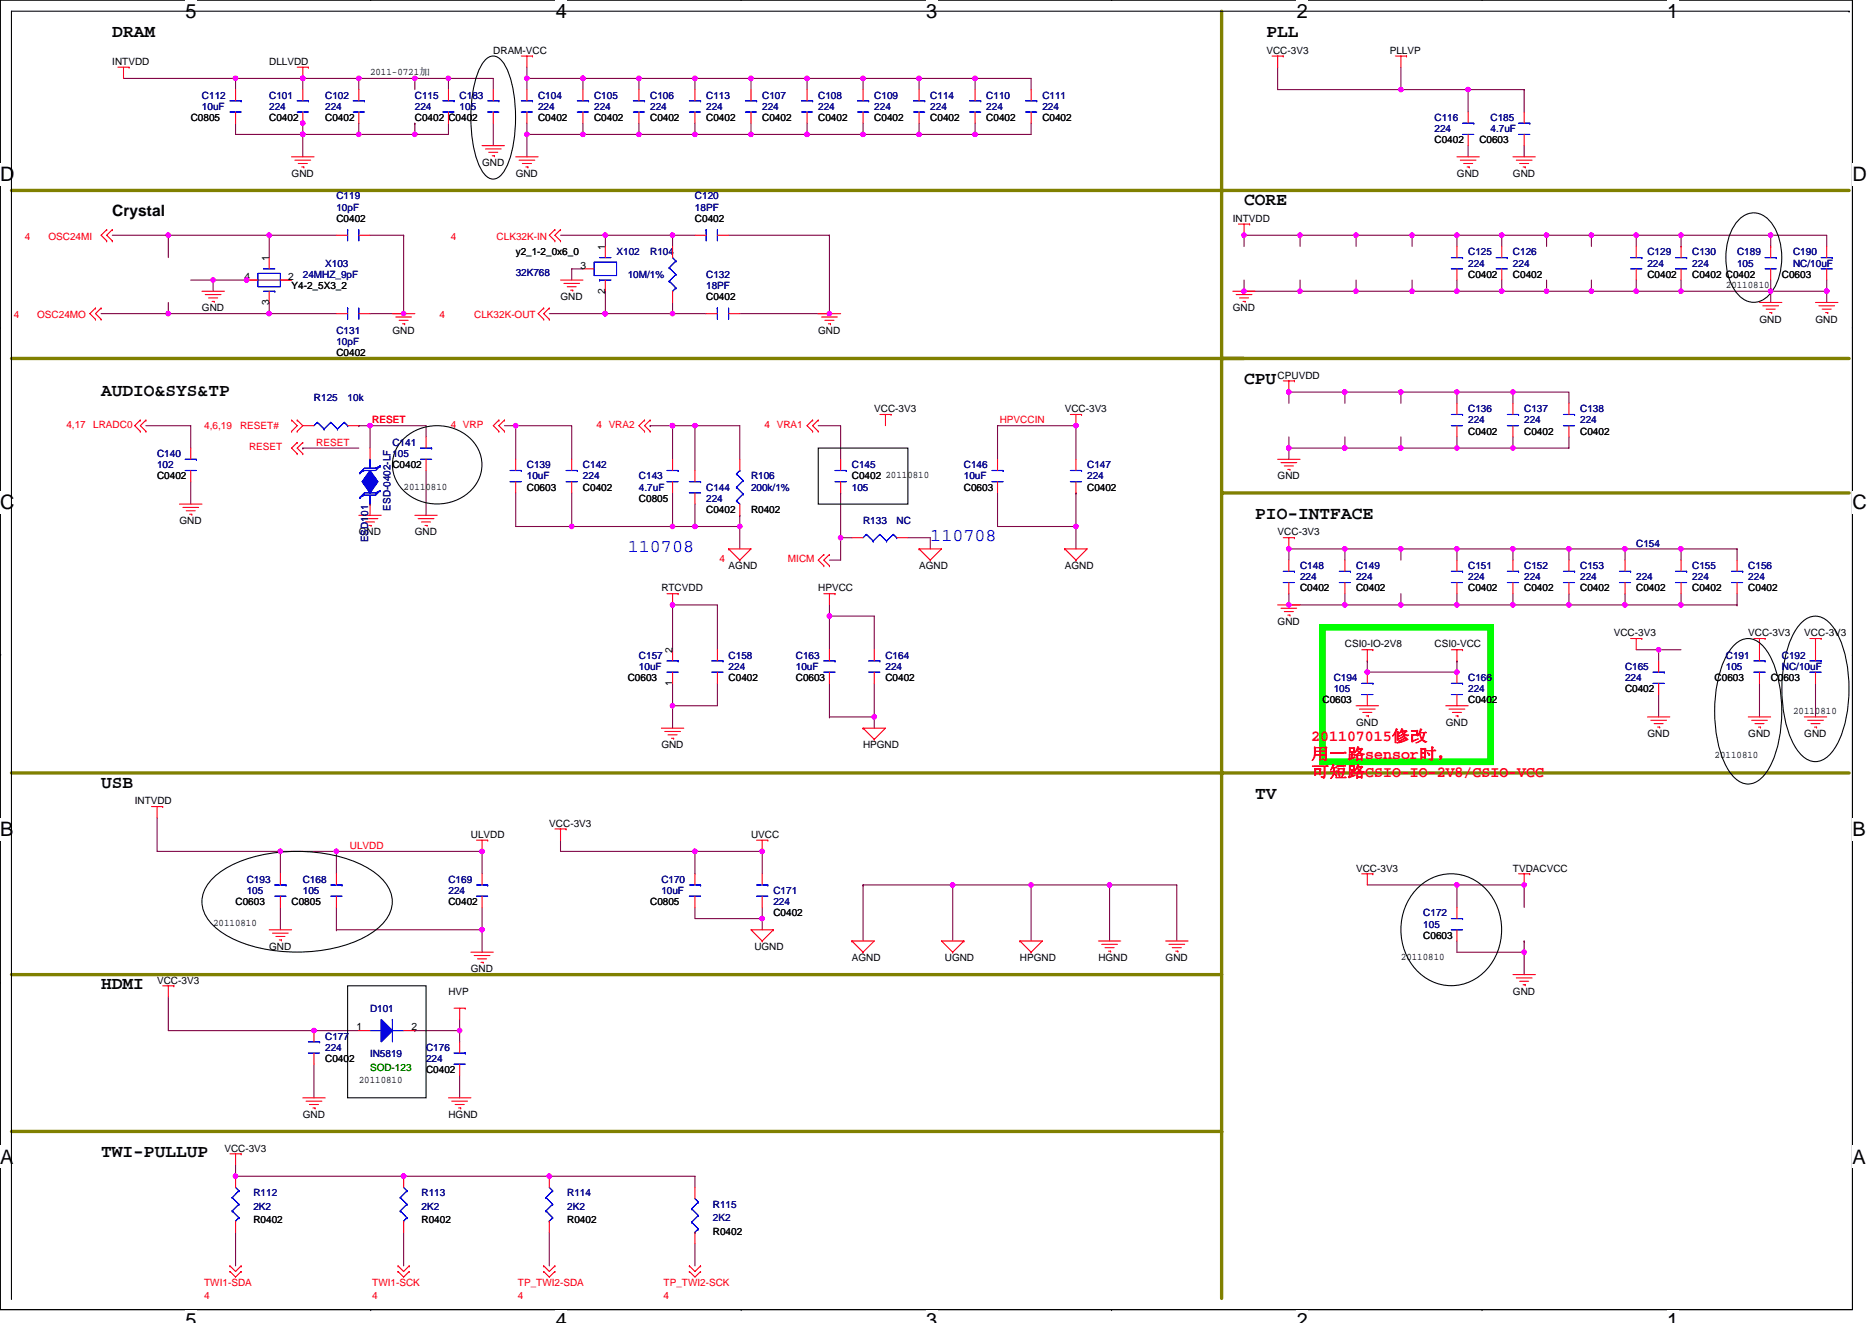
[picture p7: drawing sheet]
<svg xmlns="http://www.w3.org/2000/svg" width="297mm" height="210mm" viewBox="0 0 297 210" stroke-linecap="round" stroke-linejoin="round" font-family="sans-serif">
<path d="M0 0h293.9v207.9h-293.9z" fill="none" stroke="#000" stroke-width=".17"/>
<g fill="#fff">
<path d="M29.4 0h1.8v3.5h-1.8z"/>
<path d="M29.4 207.9h1.8v2h-1.8z"/>
</g>
<path d="M58.8 0h.1M58.8 207.9h.1" fill="none" stroke="#000" stroke-width=".17"/>
<g fill="#fff">
<path d="M88.2 0h1.8v3.5h-1.8z"/>
<path d="M88.2 207.9h1.8v2h-1.8z"/>
</g>
<path d="M117.6 0h.1M117.6 207.9h.1" fill="none" stroke="#000" stroke-width=".17"/>
<g fill="#fff">
<path d="M147 0h1.7v3.5h-1.7z"/>
<path d="M147 207.9h1.7v2h-1.7z"/>
</g>
<path d="M176.4 0h.1M176.4 207.9h.1" fill="none" stroke="#000" stroke-width=".17"/>
<g fill="#fff">
<path d="M205.8 0h1.7v3.5h-1.7z"/>
<path d="M205.8 207.9h1.7v2h-1.7z"/>
</g>
<path d="M235.2 0h.1M235.2 207.9h.1" fill="none" stroke="#000" stroke-width=".17"/>
<g fill="#fff">
<path d="M264.5 0h1.8v3.5h-1.8z"/>
<path d="M264.5 207.9h1.8v2h-1.8z"/>
<path d="M0 26h2.3v3.5h-2.3z"/>
<path d="M293.9 26h2.3v3.5h-2.3z"/>
<path d="M0 77.9h2.3v3.5h-2.3z"/>
<path d="M293.9 77.9h2.3v3.5h-2.3z"/>
</g>
<path d="M0 52h.1M293.9 52h.1" fill="none" stroke="#000" stroke-width=".17"/>
<g fill="#fff">
<path d="M0 129.9h2.1v3.5h-2.1z"/>
<path d="M293.9 129.9h2.1v3.5h-2.1z"/>
</g>
<path d="M0 103.9h.1M293.9 103.9h.1" fill="none" stroke="#000" stroke-width=".17"/>
<path d="M0 103.9h.1" fill="none" stroke="#000" stroke-width=".16"/>
<g fill="#fff">
<path d="M0 181.9h2.2v3.5h-2.2z"/>
<path d="M293.9 181.9h2.2v3.5h-2.2z"/>
</g>
<g fill="none" stroke="#000" stroke-width=".17">
<path d="M77.2 9.3a1.61 1.61 0 0 1 2.6 .5 13.7 13.7 0 0 1 2 7.4 19.5 19.5 0 0 1-1.6 9.7 2.2 2.2 0 0 1-2.5 1.4 4 4 0 0 1-1.8-2.3 23.1 23.1 0 0 1 0-14.7l.9-1.5zM293.4 1.8h-291.6v204.4M293.4 1.8h.1M275.7 35.2a3.2 3.2 0 0 1 5.2 0 9.9 9.9 0 0 1 0 11.4 3.2 3.2 0 0 1-5.2 0 10 10 0 0 1 0-11.4zM64 69.7a7.7 7.7 0 0 1 11.8 1.4 5.8 5.8 0 0 1-2.6 7.9 7.6 7.6 0 0 1-10.3-2.6 5.6 5.6 0 0 1 1.1-6.7zM129.8 71.1h14.3v8.9h-14.3zM286 98.7a2.82 2.82 0 0 1 4.1 0 11.5 11.5 0 0 1 2.9 6.1 22.5 22.5 0 0 1-1.2 12.7 5.9 5.9 0 0 1-3 3.3 3.1 3.1 0 0 1-3.4-1.5 17.1 17.1 0 0 1-2.7-10 17 17 0 0 1 2.7-9.9zM275.3 102.3a2.82 2.82 0 0 1 4.2 0 11.5 11.5 0 0 1 2.8 6.1 22.5 22.5 0 0 1-1.1 12.6 5.9 5.9 0 0 1-3.1 3.3 3.1 3.1 0 0 1-3.4-1.4 17.1 17.1 0 0 1-2.6-10 17 17 0 0 1 2.6-10zM33.6 139.6a16.9 16.9 0 0 1 10.1-4.3 25.3 25.3 0 0 1 14.1 2.2 7.7 7.7 0 0 1 4.3 4.7 5.3 5.3 0 0 1-2.2 5.2 19.6 19.6 0 0 1-11 3.7 23.3 23.3 0 0 1-13.5-3 6.3 6.3 0 0 1-3.4-5 5.2 5.2 0 0 1 1.6-3.5zM0 155.9h.1M55.2 156.5h12.4v17.7h-12.4zM224.6 141.3a7.6 7.6 0 0 1 12.6 1.8 9.4 9.4 0 0 1-3.8 12.6 7.7 7.7 0 0 1-10.5-4.7 9.6 9.6 0 0 1 1.7-9.7z"/>
<path d="M293.9 155.9h.1"/>
</g>
<g fill="none" stroke="#800040" stroke-width=".17">
<path d="M19.6 12.4h17.8M37.4 19.6v1.7h10.6M37.4 12.4v1.8M37.4 12.4h.1M37.4 12.4h33.8M48 12.4v1.8M48 12.4h.1M48 19.6h.1M48 19.6v5.3M56.9 12.4v1.8M56.9 12.4h.1M56.9 19.6v1.7"/>
<path d="M65.8 19.6h.1M65.8 12.4v1.8M65.8 19.6v1.7M71.2 12.4h.1M71.2 14.2v-1.8h7.1v1.8M71.2 19.6v1.7h-5.4M78.3 19.6v3.5M83.6 12.4h80v1.8M83.6 19.6v1.7M83.6 10.7v3.5M83.6 12.4h.1M92.5 12.4v1.8"/>
<path d="M92.5 19.6v1.7M92.5 12.4h.1M101.4 12.4v1.8M101.4 12.4h.1M101.4 19.6v1.7M110.3 12.4v1.8M110.3 12.4h.1M110.3 19.6v1.7M119.2 12.4v1.8M119.2 12.4h.1M119.2 19.6v1.7M128.1 12.4v1.8"/>
<path d="M128.1 19.6v1.7M128.1 12.4h.1M136.9 12.4v1.8M136.9 12.4h.1M136.9 19.6v1.7M145.8 12.4v1.8M145.8 12.4h.1M145.8 19.6v1.7M154.7 12.4v1.8M154.7 12.4h.1M154.7 19.6v1.7M163.6 19.6v1.7h-8.9"/>
<path d="M202.7 10.7v3.5h19.6M222.3 14.2h10.7v3.6M222.3 14.2h.1M222.3 10.7v3.5M233 14.2h8.8M241.8 14.2h.1M241.8 14.2v3.6M17.8 37.3h8.9v3.6M26.7 37.3h.1M26.7 37.3h16M42.7 37.3v3.6M42.7 37.3h10.7"/>
<path d="M48 21.3h.1M48 21.3h17.8M56.9 21.3h.1M58.7 37.3h5.3M64 37.3v12.5h-5.3M64 37.3h.1M83.6 21.3h.1M83.6 21.3v3.6M83.6 21.3h35.6M88.9 37.3h7.2v1.8M92.5 21.3h.1M96.1 37.3h.1"/>
<path d="M96.1 37.3h14.2M101.4 21.3h.1M106.7 37.3v1.8M106.7 37.3h.1M110.3 21.3h.1M115.6 37.3h16M119.2 21.3h8.9M128.1 21.3h.1M128.1 21.3h26.6M131.6 37.3v12.5h-14.2M131.6 37.3h.1M136.9 21.3h.1"/>
<path d="M145.8 21.3h.1M197.4 37.3v1.8M197.4 37.3h.1M197.4 37.3h62.2M206.3 37.3v1.8M206.3 37.3h.1M215.2 37.3v1.8M215.2 37.3h.1M224.1 37.3v1.8M224.1 37.3h.1M231.2 37.3v1.8M231.2 37.3h.1"/>
<path d="M233 23.1v1.8M238.3 37.3v1.8M238.3 37.3h.1M241.8 23.1v1.8M245.4 37.3v1.8M245.4 37.3h.1M252.5 37.3v1.8M252.5 37.3h.1M259.6 37.3v1.8M259.6 37.3h21.4M259.6 37.3h.1M266.7 39.1h.1"/>
<path d="M266.7 37.3v1.8M281 37.3h8.9v1.8M281 39.1h.1M281 37.3v1.8M26.7 49.8h.1M26.7 48v1.8h-10.7M26.7 49.8h16M30.3 44.4h3.5M33.8 44.4v1.8M33.8 44.4h.1M33.8 44.4h5.4M39.2 44.4h.1"/>
<path d="M39.2 44.4h7.1M42.7 48v1.8M42.7 49.8h10.7M87.2 49.8h8.9M92.5 42.7h-1.8v1.7M96.1 46.2h.1M96.1 49.8h.1M96.1 46.2v3.6M96.1 49.8h16M106.7 48v1.8M106.7 49.8h.1M197.4 44.4v1.8"/>
<path d="M197.4 46.2h.1M197.4 46.2h92.5M206.3 44.4v1.8M206.3 46.2h.1M215.2 44.4v1.8M215.2 46.2h.1M224.1 44.4v1.8M224.1 46.2h.1M231.2 44.4v1.8M231.2 46.2h.1M238.3 44.4v1.8M238.3 46.2h.1"/>
<path d="M245.4 44.4v1.8M245.4 46.2h.1M252.5 44.4v1.8M252.5 46.2h.1M259.6 44.4v1.8M259.6 46.2h.1M266.7 44.4v1.8M281 46.2v1.8M281 46.2h.1M281 44.4v1.8M289.9 46.2h.1M289.9 44.4v1.8"/>
<path d="M289.9 46.2v1.8M23.2 67.6h7.1v3.5M30.3 76.5v3.5M48 71.1h.1M48 71.1h8.9M56.9 67.6h10.7v1.7M56.9 67.6h.1M58.7 67.6h.1M58.7 67.6v3.5M67.6 74.7v7.1M80 67.6h1.8M81.8 67.6v5.3"/>
<path d="M81.8 78.2v5.4h8.9M81.8 67.6h8.9v5.3M81.8 67.6h.1M90.7 78.2v5.4M103.2 67.6h.1M103.2 67.6h14.2v5.3M106.7 67.6v5.3M106.7 78.2v5.4M106.7 67.6h.1M110.3 67.6h.1M110.3 67.6v7.1M129.8 67.6h3.6v5.3"/>
<path d="M133.4 78.2v7.1h1.8M133.4 78.2h.1M158.3 78.2v5.4h12.4M158.3 67.6h12.4v5.3M158.3 67.6h.1M158.3 67.6v5.3M170.7 78.2h.1M170.7 78.2v5.4M204.5 62.2v1.8M204.5 69.3v1.8M204.5 62.2h.1M204.5 71.1h.1"/>
<path d="M204.5 71.1v1.8M204.5 62.2h26.7M204.5 71.1h35.6M213.4 62.2v1.8M213.4 69.3v1.8M213.4 62.2h.1M213.4 71.1h.1M222.3 62.2v1.8M222.3 69.3v1.8M222.3 62.2h.1M222.3 71.1h.1M231.2 62.2v1.8"/>
<path d="M231.2 69.3v1.8M231.2 71.1h.1M231.2 62.2h8.9v1.8M231.2 62.2h.1M240.1 62.2h8.9v1.8M240.1 62.2h.1M240.1 69.3v1.8M249 69.3v1.8h-8.9M90.7 83.6h.1M90.7 83.6h26.7M106.7 96v7.1M106.7 96h.1"/>
<path d="M106.7 96h7.1v7.1M106.7 83.6h.1M110.3 80v3.6M110.3 83.6h.1M117.4 81.8h.1M117.4 83.6v3.5M117.4 81.8v1.8M131.6 97.8h7.1v5.3M131.6 97.8h.1M131.6 96v1.8M131.6 97.8v5.3M133.4 85.3h.1"/>
<path d="M133.4 85.3v3.6h-1.8M144.1 85.3h3.5v1.8M170.7 83.6v3.5M204.5 87.1v1.8M204.5 94.2v1.8M204.5 87.1h.1M204.5 96h.1M204.5 96h71.1M204.5 87.1h71.1M213.4 87.1v1.8M213.4 94.2v1.8M213.4 87.1h.1"/>
<path d="M213.4 96h.1M222.3 87.1v1.8M222.3 94.2v1.8M222.3 87.1h.1M222.3 96h.1M231.2 87.1v1.8M231.2 94.2v1.8M231.2 87.1h.1M231.2 96h.1M240.1 87.1v1.8M240.1 94.2v1.8M240.1 87.1h.1"/>
<path d="M240.1 96h.1M249 87.1v1.8M249 94.2v1.8M249 87.1h.1M249 96h.1M257.8 87.1v1.8M257.8 94.2v1.8M257.8 87.1h.1M257.8 96h.1M266.7 87.1v1.8M266.7 94.2v1.8M275.6 87.1h.1"/>
<path d="M275.6 87.1v1.8M275.6 96h.1M275.6 94.2v1.8M106.7 108.5v3.5M106.7 112v3.6M106.7 112h.1M113.8 108.5v3.5h-7.1M131.6 113.8h.1M131.6 108.5v5.3M131.6 113.8h7.1M138.7 113.8v1.8M138.7 108.5v5.3"/>
<path d="M217 104.9h.1M217 104.9v1.8h14.2v-1.8M231.2 104.9h.1M259.6 103.1h3.6M263.2 103.1h3.5M263.2 103.1h.1M263.2 110.2v3.6M263.2 103.1v1.8M279.2 108.5v5.3M288.1 108.5v5.3M24.9 129.8v5.3h19.6v3.6M44.5 135.1h.1"/>
<path d="M44.5 135.1h32v3.6M53.4 135.1v3.6M53.4 135.1h.1M88.9 133.3v1.8h21.4M110.3 135.1v3.6M110.3 135.1h.1M110.3 135.1h10.6M120.9 135.1h.1M120.9 135.1v3.6M26.7 158.2v5.4h23.1M44.5 144v3.6M53.4 147.6h.1"/>
<path d="M53.4 144v3.6M53.4 147.6h23.1M76.5 147.6v3.5M76.5 144v3.6M110.3 144v1.8h10.6M120.9 145.8h.1M120.9 144v1.8M120.9 145.8v1.8M136.9 140.5v8.9M136.9 140.5h.1M136.9 140.5h14.3M163.6 140.5h-12.4v8.9"/>
<path d="M163.6 140.5h.1M163.6 140.5v8.9M163.6 140.5h12.5M176.1 149.4v-8.9h10.6v8.9M176.1 140.5h.1M217 140.5h14.2v3.5M231.2 149.4v1.7h10.6M231.2 140.5h10.6v3.5M231.2 140.5h.1M241.8 149.4h.1M241.8 151.1v3.6M241.8 149.4v1.7"/>
<path d="M49.8 168.9v5.3M49.8 163.6h.1M49.8 163.6h7.1M65.8 163.6h.1M65.8 163.6h7.1M72.9 170.7v3.5M72.9 163.6v1.8M72.9 161.8v1.8M37.4 195.6v5.3M37.4 184.9v1.8M37.4 186.7h.1M37.4 186.7h72.9v1.8"/>
<path d="M64 195.6v5.3M64 186.7h.1M87.2 195.6v5.3M87.2 186.7h.1M110.3 197.4v3.5"/>
</g>
<g fill="#f0f" stroke="#f0f" stroke-width=".17">
<circle cx="58.7" cy="67.6" r=".35"/>
<circle cx="131.6" cy="49.8" r=".35"/>
<circle cx="106.7" cy="112" r=".35"/>
<circle cx="106.7" cy="96" r=".35"/>
<circle cx="96" cy="49.8" r=".35"/>
<circle cx="42.7" cy="37.3" r=".35"/>
<circle cx="26.7" cy="37.3" r=".35"/>
<circle cx="42.7" cy="49.8" r=".35"/>
<circle cx="26.7" cy="49.8" r=".35"/>
<circle cx="106.7" cy="49.8" r=".35"/>
<circle cx="106.7" cy="37.3" r=".35"/>
<circle cx="64" cy="49.8" r=".35"/>
<circle cx="110.3" cy="67.6" r=".35"/>
<circle cx="138.7" cy="113.8" r=".35"/>
<circle cx="106.7" cy="67.6" r=".35"/>
<circle cx="170.7" cy="83.6" r=".35"/>
<circle cx="170.7" cy="67.6" r=".35"/>
<circle cx="263.2" cy="103.1" r=".35"/>
<circle cx="120.9" cy="135.1" r=".35"/>
<circle cx="110.3" cy="135.1" r=".35"/>
<circle cx="76.5" cy="147.6" r=".35"/>
<circle cx="120.9" cy="145.8" r=".35"/>
<circle cx="44.5" cy="135.1" r=".35"/>
<circle cx="222.3" cy="62.2" r=".35"/>
<circle cx="213.4" cy="62.2" r=".35"/>
<circle cx="204.5" cy="62.2" r=".35"/>
<circle cx="222.3" cy="71.1" r=".35"/>
<circle cx="213.4" cy="71.1" r=".35"/>
<circle cx="204.5" cy="71.1" r=".35"/>
<circle cx="154.7" cy="12.4" r=".35"/>
<circle cx="110.3" cy="12.4" r=".35"/>
<circle cx="119.2" cy="12.4" r=".35"/>
<circle cx="128" cy="12.4" r=".35"/>
<circle cx="145.8" cy="12.4" r=".35"/>
<circle cx="136.9" cy="12.4" r=".35"/>
<circle cx="136.9" cy="21.3" r=".35"/>
<circle cx="92.5" cy="21.3" r=".35"/>
<circle cx="128" cy="21.3" r=".35"/>
<circle cx="110.3" cy="21.3" r=".35"/>
<circle cx="101.4" cy="21.3" r=".35"/>
<circle cx="83.6" cy="21.3" r=".35"/>
<circle cx="154.7" cy="21.3" r=".35"/>
<circle cx="145.8" cy="21.3" r=".35"/>
<circle cx="119.2" cy="21.3" r=".35"/>
<circle cx="231.2" cy="37.3" r=".35"/>
<circle cx="215.2" cy="37.3" r=".35"/>
<circle cx="252.5" cy="37.3" r=".35"/>
<circle cx="206.3" cy="37.3" r=".35"/>
<circle cx="224.1" cy="37.3" r=".35"/>
<circle cx="245.4" cy="37.3" r=".35"/>
<circle cx="197.4" cy="37.3" r=".35"/>
<circle cx="238.3" cy="37.3" r=".35"/>
<circle cx="252.5" cy="46.2" r=".35"/>
<circle cx="259.6" cy="46.2" r=".35"/>
<circle cx="231.2" cy="46.2" r=".35"/>
<circle cx="224.1" cy="46.2" r=".35"/>
<circle cx="215.2" cy="46.2" r=".35"/>
<circle cx="245.4" cy="46.2" r=".35"/>
<circle cx="206.3" cy="46.2" r=".35"/>
<circle cx="238.3" cy="46.2" r=".35"/>
<circle cx="197.4" cy="46.2" r=".35"/>
<circle cx="222.3" cy="87.1" r=".35"/>
<circle cx="240.1" cy="87.1" r=".35"/>
<circle cx="231.2" cy="87.1" r=".35"/>
<circle cx="204.5" cy="87.1" r=".35"/>
<circle cx="213.4" cy="87.1" r=".35"/>
<circle cx="248.9" cy="87.1" r=".35"/>
<circle cx="257.8" cy="87.1" r=".35"/>
<circle cx="204.5" cy="96" r=".35"/>
<circle cx="248.9" cy="96" r=".35"/>
<circle cx="231.2" cy="96" r=".35"/>
<circle cx="213.4" cy="96" r=".35"/>
<circle cx="222.3" cy="96" r=".35"/>
<circle cx="240.1" cy="96" r=".35"/>
<circle cx="257.8" cy="96" r=".35"/>
<circle cx="240.1" cy="62.2" r=".35"/>
<circle cx="240.1" cy="71.1" r=".35"/>
<circle cx="231.2" cy="71.1" r=".35"/>
<circle cx="231.2" cy="62.2" r=".35"/>
<circle cx="106.7" cy="83.6" r=".35"/>
<circle cx="65.8" cy="21.3" r=".35"/>
<circle cx="56.9" cy="12.4" r=".35"/>
<circle cx="56.9" cy="21.3" r=".35"/>
<circle cx="48" cy="21.3" r=".35"/>
<circle cx="48" cy="12.4" r=".35"/>
<circle cx="37.4" cy="12.4" r=".35"/>
<circle cx="81.8" cy="67.6" r=".35"/>
<circle cx="222.3" cy="14.2" r=".35"/>
<circle cx="72.9" cy="163.6" r=".35"/>
<circle cx="96" cy="37.3" r=".35"/>
<circle cx="241.8" cy="151.1" r=".35"/>
<circle cx="241.8" cy="140.4" r=".35"/>
<circle cx="231.2" cy="140.4" r=".35"/>
<circle cx="110.3" cy="83.6" r=".35"/>
<circle cx="117.4" cy="83.6" r=".35"/>
<circle cx="133.4" cy="85.3" r=".35"/>
<circle cx="92.5" cy="12.4" r=".35"/>
<circle cx="83.6" cy="12.4" r=".35"/>
<circle cx="101.4" cy="12.4" r=".35"/>
<circle cx="64" cy="186.7" r=".35"/>
<circle cx="37.4" cy="186.7" r=".35"/>
<circle cx="87.1" cy="186.7" r=".35"/>
<circle cx="266.7" cy="87.1" r=".35"/>
<circle cx="266.7" cy="96" r=".35"/>
<circle cx="48" cy="19.5" r=".35"/>
<circle cx="90.7" cy="83.6" r=".35"/>
<circle cx="131.6" cy="97.8" r=".35"/>
<circle cx="76.5" cy="135.1" r=".35"/>
<circle cx="53.4" cy="135.1" r=".35"/>
<circle cx="39.1" cy="44.4" r=".35"/>
<circle cx="33.8" cy="44.4" r=".35"/>
<circle cx="163.6" cy="140.4" r=".35"/>
<circle cx="176" cy="140.4" r=".35"/>
<circle cx="151.2" cy="140.4" r=".35"/>
<circle cx="65.8" cy="12.4" r=".35"/>
<circle cx="71.1" cy="12.4" r=".35"/>
<circle cx="232.9" cy="14.2" r=".35"/>
<circle cx="289.8" cy="46.2" r=".35"/>
<circle cx="266.7" cy="46.2" r=".35"/>
<circle cx="281" cy="46.2" r=".35"/>
<circle cx="266.7" cy="37.3" r=".35"/>
<circle cx="281" cy="37.3" r=".35"/>
<circle cx="259.6" cy="37.3" r=".35"/>
<circle cx="216.9" cy="106.7" r=".35"/>
<circle cx="231.2" cy="106.7" r=".35"/>
<circle cx="49.8" cy="163.6" r=".35"/>
</g>
<g fill="none" stroke="#f00" stroke-width=".17">
<path d="M18.7 10.7h1.8M19.6 10.7v1.7M20.5 10.7h.1M37.4 14.2v1.8M37.4 17.8v1.8M47.2 10.7h1.7M48 10.7v1.7M48 14.2v1.8M48 17.8v1.8M48.9 10.7h.1M56.9 14.2v1.8M56.9 17.8v1.8"/>
<path d="M71.2 14.2v1.8M71.2 17.8v1.8M78.3 14.2v1.8M78.3 17.8v1.8M82.7 8.9h1.8M83.6 8.9v1.8M83.6 14.2v1.8M83.6 17.8v1.8M84.5 8.9h.1M92.5 14.2v1.8M92.5 17.8v1.8M101.4 14.2v1.8"/>
<path d="M101.4 17.8v1.8M110.3 14.2v1.8M110.3 17.8v1.8M119.2 14.2v1.8M119.2 17.8v1.8M128.1 14.2v1.8M128.1 17.8v1.8M136.9 14.2v1.8M136.9 17.8v1.8M145.8 14.2v1.8M145.8 17.8v1.8M154.7 14.2v1.8"/>
<path d="M154.7 17.8v1.8M163.6 14.2v1.8M163.6 17.8v1.8M201.8 8.9h1.8M202.7 8.9v1.8M203.6 8.9h.1M221.4 8.9h1.8M222.3 8.9v1.8M223.2 8.9h.1M233 17.8v1.8M241.8 17.8v1.8M16.9 36.4h.1"/>
<path d="M16.9 38.2h.1M16.9 36.4l-.9 .9 .9 .9M17.8 36.4h.1M17.8 38.2h.1M17.8 36.4l-.9 .9 .9 .9M46.3 24.9h3.5M46.8 25.4h2.5M47.3 26h1.5M47.9 26.5h.3M48.2 26.5h.1M53.4 37.3h1.8M56.9 37.3h1.8"/>
<path d="M76.5 23.1h3.5M77 23.6h2.5M77.6 24.2h1.4M78.1 24.7h.3M78.4 24.7h.1M81.8 24.9h3.6M82.4 25.4h2.5M82.9 26h1.4M83.4 26.5h.4M83.8 26.5h.1M88.1 36.4h.1M88.1 38.2h.1"/>
<path d="M88.1 36.4l-.9 .9 .9 .9M88.9 36.4h.1M88.9 38.2h.1M88.9 36.4l-.8 .9 .8 .9M96.1 39.1v1.8M106.7 39.1v1.8M110.3 37.3h1.8M113.8 37.3h1.8M196.5 35.6h1.8M197.4 35.6v1.7M198.3 35.6h.1M231.2 24.9h3.5"/>
<path d="M231.2 39.1v1.8M231.7 25.4h2.5M232.2 26h1.5M232.8 26.5h.3M233 21.3v1.8M233.1 26.5h.1M238.3 39.1v1.8M240.1 24.9h3.5M240.6 25.4h2.5M241.1 26h1.5M241.7 26.5h.3M241.8 21.3v1.8"/>
<path d="M242 26.5h.1M259.6 39.1v1.8M266.7 39.1v1.8M281 39.1v1.8M289.9 39.1v1.8M15.2 48.9h.1M15.2 50.7h.1M15.2 48.9l-.9 .9 .9 .9M16 48.9h.1M16 50.7h.1M16 48.9l-.8 .9 .8 .9M32 46.2h3.6"/>
<path d="M32.6 46.8h2.5M33.1 47.3h1.4M33.7 47.8h.3M34 47.8h.1M39.2 44.4h1.7M42.7 40.9v1.8M42.7 46.2v1.8M44.5 44.4h1.8M53.4 49.8h1.8M56.9 49.8h1.8M62.3 49.8h3.5M62.8 50.3h2.5"/>
<path d="M63.3 50.8h1.5M63.9 51.4h.3M64.2 51.4h.1M86.3 48.9h.1M86.3 50.7h.1M86.3 48.9l-.9 .9 .9 .9M87.2 48.9h.1M87.2 50.7h.1M87.2 48.9l-.9 .9 .9 .9M88.9 44.4h3.6M89.5 45h2.5M90 45.5h1.4"/>
<path d="M90.5 46.1h.4M90.9 46.1h.1M92.5 42.7h1.8M96.1 44.4v1.8M106.7 46.2v1.8M112.1 49.8h1.7M115.6 49.8h1.8M129.8 49.8h3.6M130.4 50.3h2.5M130.9 50.8h1.4M131.4 51.4h.4M131.8 51.4h.1"/>
<path d="M195.6 46.2h3.6M196.1 46.8h2.5M196.7 47.3h1.4M197.2 47.8h.4M197.6 47.8h.1M231.2 42.7v1.7M238.3 42.7v1.7M259.6 42.7v1.7M266.7 42.7v1.7M279.2 48h3.5M279.7 48.5h2.5M280.2 49.1h1.5"/>
<path d="M280.8 49.6h.3M281 42.7v1.7M281.1 49.6h.1M288.1 48h3.5M288.6 48.5h2.5M289.1 49.1h1.5M289.7 49.6h.3M289.9 42.7v1.7M290 49.6h.1M22.3 68.5h.1M22.3 66.7h.1M22.3 66.7l-.9 .9 .9 .9"/>
<path d="M23.2 68.5h.1M23.2 66.7h.1M23.2 66.7l-.9 .9 .9 .9M30.3 71.1v1.8M30.3 74.7v1.8M46.3 68.5h.1M46.3 66.7h.1M46.3 66.7l.9 .9-.9 .9M47.2 66.7h.1M47.2 68.5h.1M47.2 70.2h.1M47.2 72h.1"/>
<path d="M47.2 66.7l.8 .9M47.2 70.2l-.9 .9 .9 .9M48 70.2h.1M48 72h.1M48 67.6l-.8 .9M48 70.2l-.8 .9 .8 .9M48 67.6h1.8M55.2 67.6h1.7M58.7 71.1v1.8M67.6 69.3v1.8M67.6 72.9v1.8M79.2 68.5h.1"/>
<path d="M79.2 66.7h.1M79.2 66.7l-.9 .9 .9 .9M80 68.5h.1M80 66.7h.1M80 66.7l-.8 .9 .8 .9M81.8 72.9v1.8M81.8 76.5v1.7M90.7 72.9v1.8M90.7 76.5v1.7M102.3 68.5h.1M102.3 66.7h.1M102.3 66.7l-.9 .9 .9 .9"/>
<path d="M103.2 68.5h.1M103.2 66.7h.1M103.2 66.7l-.9 .9 .9 .9M106.7 72.9v1.8M106.7 76.5v1.7M110.3 74.7v1.8M110.3 78.2v1.8M117.4 72.9v1.8M128.9 68.5h.1M128.9 66.7h.1M128.9 66.7l-.8 .9 .8 .9M129.8 68.5h.1"/>
<path d="M129.8 66.7h.1M129.8 66.7l-.9 .9 .9 .9M133.4 72.9v1.8M133.4 76.5v1.7M139.6 65.8h1.8M140.5 65.8v1.8M141.4 65.8h.1M158.3 72.9v1.8M158.3 76.5v1.7M169.8 65.8h1.8M170.7 65.8v1.8M170.7 72.9v1.8"/>
<path d="M170.7 76.5v1.7M171.6 65.8h.1M202.7 72.9h3.6M203.3 73.4h2.5M203.6 60.5h1.8M203.8 74h1.4M204.3 74.5h.4M204.5 60.5v1.7M204.7 74.5h.1M205.4 60.5h.1M231.2 64v1.8M231.2 67.6v1.7"/>
<path d="M240.1 64v1.8M240.1 67.6v1.7M249 64v1.8M249 67.6v1.7M28.5 80h3.5M29 80.5h2.5M29.5 81.1h1.5M30.1 81.6h.3M30.4 81.6h.1M56.9 81.8h3.6M57.5 82.3h2.5M58 82.8h1.4"/>
<path d="M58.5 83.4h.4M58.7 80v1.8M58.9 83.4h.1M65.8 81.8h3.6M66.4 82.3h2.5M66.9 82.8h1.4M67.4 83.4h.4M67.8 83.4h.1M105.8 94.2h1.8M106.7 94.2v1.8M107.6 94.2h.1M115.6 87.1h3.6l-1.8 1.8"/>
<path d="M115.6 87.1h.1M115.6 87.1l1.8 1.8M117.4 88.9h.1M117.4 80v1.8M130.7 89.8h.1M130.7 88h.1M130.7 94.2h1.8M130.7 88l-.9 .9 .9 .9M131.6 94.2v1.8M131.6 89.8h.1M131.6 88h.1M131.6 88l-.9 .9 .9 .9"/>
<path d="M132.5 94.2h.1M135.2 85.3h1.7M142.3 85.3h1.8M145.8 87.1h3.6l-1.8 1.8M145.8 87.1h.1M145.8 87.1l1.8 1.8M147.6 88.9h.1M168.9 87.1h3.6l-1.8 1.8M168.9 87.1h.1M168.9 87.1l1.8 1.8M170.7 88.9h.1M202.7 96h3.6"/>
<path d="M203.3 96.5h2.5M203.6 85.3h1.8M203.8 97.1h1.4M204.3 97.6h.4M204.5 85.3v1.8M204.5 88.9v1.8M204.5 92.5v1.7M204.7 97.6h.1M205.4 85.3h.1M213.4 88.9v1.8M213.4 92.5v1.7M231.2 88.9v1.8"/>
<path d="M231.2 92.5v1.7M240.1 88.9v1.8M240.1 92.5v1.7M249 88.9v1.8M249 92.5v1.7M257.8 88.9v1.8M257.8 92.5v1.7M266.7 88.9v1.8M266.7 92.5v1.7M275.6 88.9v1.8M275.6 92.5v1.7M104.9 115.6h3.6"/>
<path d="M105.5 116.1h2.5M106 116.6h1.4M106.5 117.2h.4M106.7 103.1v1.8M106.7 106.7v1.8M106.9 117.2h.1M113.8 103.1v1.8M113.8 106.7v1.8M131.6 103.1v1.8M131.6 106.7v1.8M136.9 115.6h3.6l-1.8 1.7M136.9 115.6h.1"/>
<path d="M136.9 115.6l1.8 1.7M138.7 117.3h.1M138.7 103.1v1.8M138.7 106.7v1.8M215.2 112h3.5M215.7 112.5h2.5M216.1 103.1h1.7M216.2 113.1h1.5M216.8 113.6h.3M217 103.1v1.8M217 106.7v1.8M217 110.2v1.8"/>
<path d="M217.1 113.6h.1M217.8 103.1h.1M229.4 112h3.6M229.9 112.5h2.5M230.3 103.1h1.8M230.5 113.1h1.4M231 113.6h.3M231.2 103.1v1.8M231.2 106.7v1.8M231.2 110.2v1.8M231.3 113.6h.1M232.1 103.1h.1"/>
<path d="M258.7 101.3h1.8M259.6 101.3v1.8M260.5 101.3h.1M261.4 113.8h3.6M261.9 114.3h2.5M262.5 114.9h1.4M263 115.4h.4M263.2 104.9v1.8M263.2 108.5v1.7M263.4 115.4h.1M277.4 113.8h3.6M277.9 114.3h2.5"/>
<path d="M278.3 101.3h1.8M278.5 114.9h1.4M279 115.4h.4M279.2 101.3v3.6M279.2 106.7v1.8M279.4 115.4h.1M280.1 101.3h.1M286.3 113.8h3.6M286.8 114.3h2.5M287.2 101.3h1.8M287.4 114.9h1.4M287.9 115.4h.3"/>
<path d="M288.1 101.3v3.6M288.1 106.7v1.8M288.2 115.4h.1M289 101.3h.1M24 128h1.8M24.9 128v1.8M25.8 128h.1M44.5 138.7v1.8M53.4 138.7v1.8M75.6 133.3h1.8M76.5 133.3v1.8M76.5 138.7v1.8"/>
<path d="M77.4 133.3h.1M88.1 131.6h1.7M88.9 131.6v1.7M89.8 131.6h.1M110.3 138.7v1.8M120.1 133.3h1.7M120.9 133.3v1.8M120.9 138.7v1.8M121.8 133.3h.1M216.1 138.7h1.7M217 138.7v1.8M217.8 138.7h.1"/>
<path d="M241 138.7h1.7M241.8 138.7v1.8M242.7 138.7h.1M25.8 156.5h1.8M26.7 156.5v1.7M27.6 156.5h.1M42.7 147.6h3.6M43.2 148.1h2.5M43.8 148.6h1.4M44.3 149.2h.4M44.5 142.2v1.8M44.7 149.2h.1"/>
<path d="M53.4 142.2v1.8M74.7 151.1h3.6M75.2 151.7h2.5M75.8 152.2h1.4M76.3 152.7h.4M76.5 142.2v1.8M76.7 152.7h.1M110.3 142.2v1.8M120.9 149.4h.1M120.9 142.2v1.8M122.7 147.6h-3.5l1.7 1.8M122.7 147.6h.1"/>
<path d="M122.7 147.6l-1.8 1.8M135.2 149.4h3.5l-1.8 1.7M135.2 149.4h.1M135.2 149.4l1.7 1.7M136.9 151.1h.1M151.2 151.1h.1M152.9 149.4h-3.5l1.8 1.7M152.9 149.4h.1M152.9 149.4l-1.7 1.7M161.8 149.4h3.6l-1.8 1.7M161.8 149.4h.1M161.8 149.4l1.8 1.7"/>
<path d="M163.6 151.1h.1M174.3 149.4h3.5M174.8 149.9h2.5M175.3 150.4h1.5M175.9 151h.3M176.2 151h.1M185 149.4h3.5M185.5 149.9h2.5M186 150.4h1.4M186.6 151h.3M186.9 151h.1M231.2 144v1.8"/>
<path d="M231.2 147.6v1.8M240.1 154.7h3.5M240.6 155.2h2.5M241.1 155.7h1.5M241.7 156.3h.3M242 156.3h.1M48 174.2h3.6M48.6 174.8h2.5M49.1 175.3h1.4M49.7 175.9h.3M49.8 163.6v1.8M49.8 167.1v1.8"/>
<path d="M50 175.9h.1M56.9 163.6h1.8M64 163.6h1.8M71.2 174.2h3.5M71.7 174.8h2.5M72 160h1.8M72.2 175.3h1.5M72.8 175.9h.3M72.9 160v1.8M72.9 165.4v1.7M72.9 168.9v1.8M73.1 175.9h.1"/>
<path d="M73.8 160h.1M36.5 183.1h1.8M37.4 183.1v1.8M37.4 186.7v1.8M37.4 193.8v1.8M38.3 183.1h.1M64 186.7v1.8M64 193.8v1.8M87.2 186.7v1.8M87.2 193.8v1.8M110.3 188.5v1.7M110.3 195.6v1.8"/>
<path d="M36.5 201.8h.1M36.5 200.9h.1M36.5 201.8l.9 .9 .9-.9M36.5 200.9l.9 .9 .9-.9M38.3 201.8h.1M38.3 200.9h.1M63.2 201.8h.1M63.2 200.9h.1M63.2 201.8l.8 .9 .9-.9M63.2 200.9l.8 .9 .9-.9M64.9 201.8h.1M64.9 200.9h.1"/>
<path d="M86.3 201.8h.1M86.3 200.9h.1M86.3 201.8l.9 .9 .9-.9M86.3 200.9l.9 .9 .9-.9M88.1 201.8h.1M88.1 200.9h.1M109.4 201.8h.1M109.4 200.9h.1M109.4 201.8l.9 .9 .9-.9M109.4 200.9l.9 .9 .9-.9M111.2 201.8h.1M111.2 200.9h.1"/>
</g>
<path d="M193.8 1.8v204.3M1.8 30.2h291.6M1.8 56.9h195.6M193.8 56.9h99.6M193.8 78.2h99.6M1.8 122.7h291.6M1.8 154.7h192M1.8 179.6h192M193.8 179.6h.1" fill="none" stroke="#808000" stroke-width=".53"/>
<path d="M209.8 99.6h26.7v21.3h-26.7z" fill="none" stroke="#0f0" stroke-width="1.1"/>
<g fill="none" stroke="#00f" stroke-width=".17">
<path d="M36.5 17.8h1.8M36.5 16h1.8M38.3 16h.1M47.2 17.8h1.7M47.2 16h1.7M48.9 16h.1M56 17.8h1.8M56 16h1.8M57.8 16h.1M70.3 17.8h1.7M70.3 16h1.7M72 16h.1"/>
<path d="M77.4 17.8h1.8M77.4 16h1.8M79.2 16h.1M82.7 17.8h1.8M82.7 16h1.8M84.5 16h.1M91.6 17.8h1.8M91.6 16h1.8M93.4 16h.1M100.5 17.8h1.8M100.5 16h1.8M102.3 16h.1"/>
<path d="M109.4 17.8h1.8M109.4 16h1.8M111.2 16h.1M118.3 17.8h1.8M118.3 16h1.8M120.1 16h.1M127.2 17.8h1.7M127.2 16h1.7M128.9 16h.1M136.1 17.8h1.7M136.1 16h1.7M137.8 16h.1"/>
<path d="M144.9 17.8h1.8M144.9 16h1.8M146.7 16h.1M153.8 17.8h1.8M153.8 16h1.8M155.6 16h.1M162.7 17.8h1.8M162.7 16h1.8M164.5 16h.1M232.1 19.6h1.7M233.8 19.6h.1M241 19.6h1.7"/>
<path d="M242.7 19.6h.1M55.2 36.4h.1M55.2 36.4v1.8M56.9 36.4v1.8M112.1 36.4h.1M112.1 36.4v1.8M113.8 36.4v1.8M232.1 21.3h1.7M241 21.3h1.7M40.9 43.4h3.6v2.1h-3.6zM41.8 42.7h1.8M41.8 46.2h1.8"/>
<path d="M43.6 46.2h.1M55.2 48.9h.1M55.2 48.9v1.8M56.9 48.9v1.8M94.3 41.6h3.5v2.1h-3.5zM95.2 40.9h1.7M95.2 44.4h.1M95.2 44.4h1.7M106.2 42.5h.1M106.2 44.6h.1M106.2 42.5l1 1.1M106.2 44.6l1 1.1"/>
<path d="M106.7 46.2h.1M106.7 40.9l.5 .5M107.2 41.4h.1M107.2 43.6h.1M107.2 45.7h.1M107.2 41.4l-1 1.1M107.2 43.6l-1 1M107.2 45.7l-.5 .5M113.8 48.9h.1M113.8 48.9v1.8M115.6 48.9v1.8M230.3 42.7h1.8"/>
<path d="M230.3 40.9h1.8M232.1 40.9h.1M237.4 42.7h1.8M237.4 40.9h1.8M239.2 40.9h.1M258.7 42.7h1.8M258.7 40.9h1.8M260.5 40.9h.1M265.9 42.7h1.7M265.9 40.9h1.7M267.6 40.9h.1M280.1 42.7h1.8"/>
<path d="M280.1 40.9h1.8M281.9 40.9h.1M289 42.7h1.7M289 40.9h1.7M290.7 40.9h.1M29.4 74.7h1.8M29.4 72.9h1.8M31.2 72.9h.1M50.4 67h.1M50.4 67l-.6 .6M50.4 67l1 1.1M51.4 68.1h.1"/>
<path d="M52.5 67h.1M52.5 67l-1.1 1.1M52.5 67l1 1.1M53.5 68.1h.1M54.6 67h.1M54.6 67l-1.1 1.1M54.6 67l.6 .6M55.2 67.6h.1M57.1 75h.1M57.1 79h.1M58.7 72.9h.1M58.7 72.9v1.4"/>
<path d="M58.7 78.6v1.4M60.3 74h.1M60.3 74l-.7 .7h-1.8l-.7 .3M60.3 74l-.7 .3h-1.8l-.7 .7M60.3 77.9l-.7 .7h-1.8l-.7 .4M60.3 77.9l-.7 .3h-1.8l-.7 .8M60.3 77.9h.1M66.7 72.9h1.8M66.7 71.1h1.8M68.5 71.1h.1M80.9 76.5h1.8M80.9 74.7h1.8"/>
<path d="M82.7 74.7h.1M89.8 76.5h1.8M89.8 74.7h1.8M91.6 74.7h.1M105.8 76.5h1.8M105.8 74.7h1.8M107.6 74.7h.1M109.4 78.2h1.8M109.4 76.5h1.8M111.2 76.5h.1M116.9 79.5h.1M116.9 77.3h.1"/>
<path d="M116.9 75.2h.1M116.9 79.5l.5 .5M116.9 77.3l1 1.1M116.9 75.2l1 1.1M117.4 74.7h.1M117.4 74.7l-.5 .5M117.9 78.4h.1M117.9 76.3h.1M117.9 78.4l-1 1.1M117.9 76.3l-1 1M132.5 76.5h1.8M132.5 74.7h1.8"/>
<path d="M134.3 74.7h.1M157.4 76.5h1.8M157.4 74.7h1.8M159.2 74.7h.1M169.8 76.5h1.8M169.8 74.7h1.8M171.6 74.7h.1M230.3 67.6h1.8M230.3 65.8h1.8M232.1 65.8h.1M239.2 67.6h1.8M239.2 65.8h1.8"/>
<path d="M241 65.8h.1M248.1 67.6h1.7M248.1 65.8h1.7M249.8 65.8h.1M58.7 80h.1M137.5 84.8h.1M137.5 84.8l-.6 .5M137.5 84.8l1.1 1.1M138.6 85.9h.1M139.6 84.8h.1M139.6 84.8l-1 1.1M139.6 84.8l1.1 1.1"/>
<path d="M140.7 85.9h.1M141.7 84.8h.1M141.7 84.8l-1 1.1M141.7 84.8l.6 .5M142.3 85.3h.1M203.6 92.5h1.8M203.6 90.7h1.8M205.4 90.7h.1M212.5 92.5h1.8M212.5 90.7h1.8M214.3 90.7h.1M230.3 92.5h1.8"/>
<path d="M230.3 90.7h1.8M232.1 90.7h.1M239.2 92.5h1.8M239.2 90.7h1.8M241 90.7h.1M248.1 92.5h1.7M248.1 90.7h1.7M249.8 90.7h.1M257 92.5h1.7M257 90.7h1.7M258.7 90.7h.1M265.9 92.5h1.7"/>
<path d="M265.9 90.7h1.7M267.6 90.7h.1M274.7 92.5h1.8M274.7 90.7h1.8M276.5 90.7h.1M105.8 106.7h1.8M105.8 104.9h1.8M107.6 104.9h.1M112.9 106.7h1.8M112.9 104.9h1.8M114.7 104.9h.1M130.7 106.7h1.8"/>
<path d="M130.7 104.9h1.8M132.5 104.9h.1M137.8 106.7h1.8M137.8 104.9h1.8M139.6 104.9h.1M216.1 110.2h1.7M216.1 108.5h1.7M217.8 108.5h.1M230.3 110.2h1.8M230.3 108.5h1.8M232.1 108.5h.1M262.3 108.5h1.8"/>
<path d="M262.3 106.7h1.8M264.1 106.7h.1M278.3 106.7h1.8M278.3 104.9h1.8M280.1 104.9h.1M287.2 106.7h1.8M287.2 104.9h1.8M289 104.9h.1M43.6 142.2h1.8M43.6 140.5h1.8M45.4 140.5h.1M52.5 142.2h1.8"/>
<path d="M52.5 140.5h1.8M54.3 140.5h.1M75.6 142.2h1.8M75.6 140.5h1.8M77.4 140.5h.1M109.4 142.2h1.8M109.4 140.5h1.8M111.2 140.5h.1M120.1 142.2h1.7M120.1 140.5h1.7M121.8 140.5h.1M230.3 147.6h1.8"/>
<path d="M230.3 145.8h1.8M232.1 145.8h.1M48.9 167.1h1.8M48.9 165.4h1.8M50.7 165.4h.1M58.7 163.6h1.8M62.3 163.6h1.7M62.3 161.8h.1M62.3 161.8v3.6M72 168.9h1.8M72 167.1h1.8M73.8 167.1h.1"/>
<path d="M36.8 190.1h.1M36.8 192.2h.1M36.8 190.1l1.1 1M36.8 192.2l1.1 1.1M37.4 193.8h.1M37.4 188.5l.5 .5M37.9 189h.1M37.9 191.1h.1M37.9 193.3h.1M37.9 189l-1.1 1.1M37.9 191.1l-1.1 1.1M37.9 193.3l-.5 .5"/>
<path d="M63.5 190.1h.1M63.5 192.2h.1M63.5 190.1l1.1 1M63.5 192.2l1.1 1.1M64 193.8h.1M64 188.5l.6 .5M64.6 189h.1M64.6 191.1h.1M64.6 193.3h.1M64.6 189l-1.1 1.1M64.6 191.1l-1.1 1.1M64.6 193.3l-.6 .5"/>
<path d="M86.6 190.1h.1M86.6 192.2h.1M86.6 190.1l1.1 1M86.6 192.2l1.1 1.1M87.2 193.8h.1M87.2 188.5l.5 .5M87.7 189h.1M87.7 191.1h.1M87.7 193.3h.1M87.7 189l-1.1 1.1M87.7 191.1l-1.1 1.1M87.7 193.3l-.5 .5"/>
<path d="M109.7 191.9h.1M109.7 194h.1M109.7 191.9l1.1 1M109.7 194l1.1 1.1M110.3 195.6h.1M110.3 190.2l.5 .6M110.8 190.8h.1M110.8 192.9h.1M110.8 195.1h.1M110.8 190.8l-1.1 1.1M110.8 192.9l-1.1 1.1M110.8 195.1l-.5 .5"/>
</g>
<g fill="#00f" stroke="#00f" stroke-width=".17">
<path d="M58.7 74.7l1.3 1.8h-2.5z" fill-rule="evenodd"/>
<path d="M57.5 76.5h2.5l-1.3 1.7z" fill-rule="evenodd"/>
<path d="M58.7 74.7l1.3 1.8h-2.5z" fill-rule="evenodd"/>
<path d="M57.5 76.5h2.5l-1.3 1.7z" fill-rule="evenodd"/>
<path d="M60.5 161.8l1.8 1.8-1.8 1.8z" fill-rule="evenodd"/>
<path d="M60.5 161.8l1.8 1.8-1.8 1.8z" fill-rule="evenodd"/>
</g>
<g font-size="3.2">
<text x="29.4" y="2.8">5</text>
<text x="88.2" y="2.8">4</text>
<text x="147" y="2.8">3</text>
<text x="205.8" y="2.8">2</text>
<text x="264.5" y="2.8">1</text>
<text x="0" y="28.8">D</text>
<text x="293.9" y="28.8">D</text>
<text x="0" y="80.8">C</text>
<text x="293.9" y="80.8">C</text>
<text x="0" y="132.7">B</text>
<text x="293.9" y="132.7">B</text>
<text x="0" y="184.7">A</text>
<text x="293.9" y="184.7">A</text>
<text x="29.4" y="210.7">5</text>
<text x="88.2" y="210.7">4</text>
<text x="147" y="210.7">3</text>
<text x="205.8" y="210.7">2</text>
<text x="264.5" y="210.7">1</text>
</g>
<g font-size="2.8">
<text x="17.8" y="5.9">DRAM</text>
<text x="201" y="5.9">PLL</text>
<text x="197.4" y="32.6">CORE</text>
<text x="16" y="62.8">AUDIO&amp;SYS&amp;TP</text>
<text x="197.4" y="61">CPU</text>
<text x="199.2" y="82.4">PIO-INTFACE</text>
<text x="16" y="125">USB</text>
<text x="199.2" y="126.8">TV</text>
<text x="16" y="157">HDMI</text>
<text x="16" y="183.7">TWI-PULLUP</text>
</g>
<g font-size="2.8" fill="#00f">
<text x="99.6" y="87.6">110708</text>
<text x="147.6" y="85.8">110708</text>
</g>
<text font-size="2.5" x="17.8" y="34.3">Crystal</text>
<g font-size="2.5" fill="#f00">
<text x="208.1" y="117.7">201107015修改</text>
<text x="208.1" y="123.3">可短路CSIO-IO-2V8/CSIO-VCC</text>
<text x="208.1" y="120.5">用一路sensor时，</text>
</g>
<g font-size="1.6">
<text x="17.8" y="10.3">INTVDD</text>
<text x="42.7" y="10.3">DLLVDD</text>
<text x="58.7" y="11.9">2011-0721加</text>
<text x="78.3" y="8.5">DRAM-VCC</text>
<text x="201" y="8.5">VCC-3V3</text>
<text x="220.5" y="8.5">PLLVP</text>
<text x="30.3" y="19.2">C0805</text>
<text x="42.7" y="19.2">C0402</text>
<text x="51.6" y="19.2">C0402</text>
<text x="65.8" y="19.2">C0402 C0402</text>
<text x="85.4" y="19.2">C0402</text>
<text x="94.3" y="19.2">C0402</text>
<text x="103.2" y="19.2">C0402</text>
<text x="112.1" y="19.2">C0402</text>
<text x="120.9" y="19.2">C0402</text>
<text x="129.8" y="19.2">C0402</text>
<text x="138.7" y="19.2">C0402</text>
<text x="147.6" y="19.2">C0402</text>
<text x="156.5" y="19.2">C0402</text>
<text x="165.4" y="19.2">C0402</text>
<text x="227.6" y="22.8">C0402</text>
<text x="234.7" y="22.8">C0603</text>
<text x="46.3" y="28.1">GND</text>
<text x="76.5" y="26.3">GND</text>
<text x="81.8" y="28.1">GND</text>
<text x="231.2" y="28.1">GND</text>
<text x="240.1" y="28.1">GND</text>
<text x="53.4" y="35.2">C0402</text>
<text x="110.3" y="35.2">C0402</text>
<text x="195.6" y="35.2">INTVDD</text>
<text x="42.7" y="41.4" transform="rotate(-90 42.7 41.4)">1</text>
<text x="81.8" y="40.5">y2_1-2_0x6_0</text>
<text x="96" y="39.6" transform="rotate(-90 96 39.6)">1</text>
<text x="38.8" y="44.4">4</text>
<text x="45.7" y="44.4">2</text>
<text x="46.3" y="45.9">Y4-2_5X3_2</text>
<text x="88.9" y="47.6">GND</text>
<text x="92.1" y="42.7">3</text>
<text x="96" y="46.6" transform="rotate(-90 96 46.6)">2</text>
<text x="112.1" y="47.6">C0402</text>
<text x="233" y="44.1">C0402</text>
<text x="240.1" y="44.1">C0402</text>
<text x="261.4" y="44.1">C0402</text>
<text x="268.5" y="44.1">C0402 C0402</text>
<text x="273.9" y="45.7">20110810</text>
<text x="282.7" y="44.1">C0603</text>
<text x="32" y="49.4">GND</text>
<text x="42.7" y="48.4" transform="rotate(-90 42.7 48.4)">3</text>
<text x="62.3" y="53">GND</text>
<text x="129.8" y="53">GND</text>
<text x="195.6" y="49.4">GND</text>
<text x="279.2" y="51.2">GND</text>
<text x="288.1" y="51.2">GND</text>
<text x="53.4" y="56.5">C0402</text>
<text x="138.7" y="65.4">VCC-3V3</text>
<text x="168.9" y="65.4">VCC-3V3</text>
<text x="202.7" y="60.1">CPUVDD</text>
<text x="233" y="69">C0402</text>
<text x="241.8" y="69">C0402</text>
<text x="250.7" y="69">C0402</text>
<text x="24.9" y="76.1">C0402</text>
<text x="62.3" y="74.3">C0402</text>
<text x="64" y="77.7">20110810</text>
<text x="83.6" y="77.9">C0603</text>
<text x="92.5" y="77.9">C0402</text>
<text x="135.2" y="76.1">C0402</text>
<text x="140.5" y="75.9">20110810</text>
<text x="152.9" y="77.9">C0603</text>
<text x="172.5" y="77.9">C0402</text>
<text x="202.7" y="76.1">GND</text>
<text x="28.5" y="83.2">GND</text>
<text x="101.4" y="79.7">C0805</text>
<text x="112.1" y="81.4">C0402</text>
<text x="119.2" y="81.4">R0402</text>
<text x="56.9" y="85">GND</text>
<text x="65.8" y="85">GND</text>
<text x="202.7" y="85">VCC-3V3</text>
<text x="104.9" y="93.9">RTCVDD</text>
<text x="115.6" y="90.3">AGND</text>
<text x="129.8" y="93.9">HPVCC</text>
<text x="145.8" y="90.3">AGND</text>
<text x="168.9" y="90.3">AGND</text>
<text x="206.3" y="93.9">C0402</text>
<text x="215.2" y="93.9">C0402</text>
<text x="233" y="93.9">C0402</text>
<text x="241.8" y="93.9">C0402</text>
<text x="250.7" y="93.9">C0402</text>
<text x="259.6" y="93.9">C0402</text>
<text x="268.5" y="93.9">C0402</text>
<text x="277.4" y="93.9">C0402</text>
<text x="202.7" y="99.2">GND</text>
<text x="256.1" y="101">VCC-3V3</text>
<text x="277.4" y="101">VCC-3V3</text>
<text x="286.3" y="101">VCC-3V3</text>
<text x="106.7" y="103.7" transform="rotate(-90 106.7 103.7)">2</text>
<text x="213.4" y="102.8">CSI0-IO-2V8</text>
<text x="227.6" y="102.8">CSI0-VCC</text>
<text x="99.6" y="108.1">C0603</text>
<text x="106.7" y="108.8" transform="rotate(-90 106.7 108.8)">1</text>
<text x="115.6" y="108.1">C0402</text>
<text x="126.3" y="108.1">C0603</text>
<text x="140.5" y="108.1">C0402</text>
<text x="209.8" y="111.7">C0603</text>
<text x="233" y="111.7">C0402</text>
<text x="257.8" y="109.9">C0402</text>
<text x="272.1" y="108.1">C0603</text>
<text x="281" y="108.1">C0603</text>
<text x="284.5" y="113.3">20110810</text>
<text x="104.9" y="118.8">GND</text>
<text x="136.9" y="118.8">HPGND</text>
<text x="215.2" y="115.2">GND</text>
<text x="229.4" y="115.2">GND</text>
<text x="261.4" y="117">GND</text>
<text x="277.4" y="117">GND</text>
<text x="286.3" y="117">GND</text>
<text x="272.1" y="120.4">20110810</text>
<text x="21.4" y="127.7">INTVDD</text>
<text x="87.2" y="131.2">VCC-3V3</text>
<text x="74.7" y="133">ULVDD</text>
<text x="119.2" y="133">UVCC</text>
<text x="37.4" y="143.7">C0603</text>
<text x="46.3" y="143.7">C0805</text>
<text x="71.2" y="143.7">C0402</text>
<text x="103.2" y="143.7">C0805</text>
<text x="215.2" y="138.3">VCC-3V3</text>
<text x="240.1" y="138.3">TVDACVCC</text>
<text x="33.8" y="147">20110810</text>
<text x="122.7" y="145.4">C0402</text>
<text x="225.8" y="149">C0603</text>
<text x="42.7" y="150.8">GND</text>
<text x="74.7" y="154.3">GND</text>
<text x="119.7" y="150.8">UGND</text>
<text x="135.2" y="152.5">AGND</text>
<text x="149.9" y="152.5">UGND</text>
<text x="161.8" y="152.5">HPGND</text>
<text x="174.3" y="152.5">HGND</text>
<text x="185" y="152.5">GND</text>
<text x="222.3" y="152.4">20110810</text>
<text x="24.9" y="156.1">VCC-3V3</text>
<text x="71.2" y="157.9">HVP</text>
<text x="240.1" y="157.9">GND</text>
<text x="56.6" y="163.6">1</text>
<text x="65.3" y="163.6">2</text>
<text x="51.6" y="168.6">C0402</text>
<text x="56.9" y="171.9">20110810</text>
<text x="67.6" y="170.3">C0402</text>
<text x="48" y="177.4">GND</text>
<text x="71.2" y="177.4">HGND</text>
<text x="35.6" y="182.8">VCC-3V3</text>
<text x="40.2" y="194.2">R0402</text>
<text x="66.9" y="194.2">R0402</text>
<text x="90" y="194.2">R0402</text>
<text x="113.1" y="195.9">R0402</text>
</g>
<g font-size="1.6" fill="#000080">
<text x="32" y="15.6">C112</text>
<text x="32" y="17.4">10uF</text>
<text x="42.7" y="15.6">C101</text>
<text x="42.7" y="17.4">224</text>
<text x="51.6" y="15.6">C102</text>
<text x="51.6" y="17.4">224</text>
<text x="65.8" y="15.6">C115</text>
<text x="65.8" y="17.4">224</text>
<text x="72.9" y="15.6">C183</text>
<text x="72.9" y="17.4">105</text>
<text x="85.4" y="15.6">C104</text>
<text x="85.4" y="17.4">224</text>
<text x="94.3" y="15.6">C105</text>
<text x="94.3" y="17.4">224</text>
<text x="103.2" y="15.6">C106</text>
<text x="103.2" y="17.4">224</text>
<text x="112.1" y="15.6">C113</text>
<text x="112.1" y="17.4">224</text>
<text x="120.9" y="15.6">C107</text>
<text x="120.9" y="17.4">224</text>
<text x="129.8" y="15.6">C108</text>
<text x="129.8" y="17.4">224</text>
<text x="138.7" y="15.6">C109</text>
<text x="138.7" y="17.4">224</text>
<text x="147.6" y="15.6">C114</text>
<text x="147.6" y="17.4">224</text>
<text x="156.5" y="15.6">C110</text>
<text x="156.5" y="17.4">224</text>
<text x="165.4" y="15.6">C111</text>
<text x="165.4" y="17.4">224</text>
<text x="227.6" y="19.2">C116</text>
<text x="227.6" y="21">224</text>
<text x="236.5" y="19.2">C185</text>
<text x="236.5" y="21">4.7uF</text>
<text x="53.4" y="31.6">C119</text>
<text x="53.4" y="33.4">10pF</text>
<text x="110.3" y="31.6">C120</text>
<text x="110.3" y="33.4">18PF</text>
<text x="97.8" y="40.5">X102</text>
<text x="103.2" y="40.5">R104</text>
<text x="233" y="40.5">C125</text>
<text x="240.1" y="40.5">C126</text>
<text x="261.4" y="40.5">C129</text>
<text x="268.5" y="40.5">C130</text>
<text x="275.6" y="40.5">C189</text>
<text x="284.5" y="40.5">C190</text>
<text x="48" y="44.1">24MHZ_9pF</text>
<text x="51.6" y="42.3">X103</text>
<text x="81.8" y="43.7">32K768</text>
<text x="99.6" y="44.1">10M/1%</text>
<text x="112.1" y="44.1">C132</text>
<text x="112.1" y="45.9">18PF</text>
<text x="233" y="42.3">224</text>
<text x="240.1" y="42.3">224</text>
<text x="261.4" y="42.3">224</text>
<text x="268.5" y="42.3">224</text>
<text x="275.6" y="42.3">105</text>
<text x="284.5" y="42.3">NC/10uF</text>
<text x="53.4" y="53">C131</text>
<text x="53.4" y="54.8">10pF</text>
<text x="49.8" y="63.6">R125</text>
<text x="55.2" y="63.6">10k</text>
<text x="233" y="65.4">C136</text>
<text x="241.8" y="65.4">C137</text>
<text x="250.7" y="65.4">C138</text>
<text x="62.3" y="70.8">C141</text>
<text x="233" y="67.2">224</text>
<text x="241.8" y="67.2">224</text>
<text x="250.7" y="67.2">224</text>
<text x="24.9" y="72.5">C140</text>
<text x="24.9" y="74.3">102</text>
<text x="62.3" y="72.5">105</text>
<text x="83.6" y="74.3">C139</text>
<text x="83.6" y="76.1">10uF</text>
<text x="92.5" y="74.3">C142</text>
<text x="92.5" y="76.1">224</text>
<text x="101.4" y="76.1">C143</text>
<text x="101.4" y="77.9">4.7uF</text>
<text x="112.1" y="77.9">C144</text>
<text x="119.2" y="76.1">R106</text>
<text x="119.2" y="77.9">200k/1%</text>
<text x="135.2" y="74.3">C145</text>
<text x="135.2" y="77.9">105</text>
<text x="152.9" y="74.3">C146</text>
<text x="152.9" y="76.1">10uF</text>
<text x="172.5" y="74.3">C147</text>
<text x="172.5" y="76.1">224</text>
<text x="62" y="81.1" transform="rotate(-90 62 81.1)">ESD-0402-LF</text>
<text x="112.1" y="79.7">224</text>
<text x="136.9" y="83.2">R133</text>
<text x="142.3" y="83.2">NC</text>
<text x="58.4" y="86.1" transform="rotate(-90 58.4 86.1)">ESD101</text>
<text x="259.6" y="86.8">C154</text>
<text x="206.3" y="90.3">C148</text>
<text x="206.3" y="92.1">224</text>
<text x="215.2" y="90.3">C149</text>
<text x="215.2" y="92.1">224</text>
<text x="233" y="90.3">C151</text>
<text x="233" y="92.1">224</text>
<text x="241.8" y="90.3">C152</text>
<text x="241.8" y="92.1">224</text>
<text x="250.7" y="90.3">C153</text>
<text x="250.7" y="92.1">224</text>
<text x="259.6" y="92.1">224</text>
<text x="268.5" y="90.3">C155</text>
<text x="268.5" y="92.1">224</text>
<text x="277.4" y="90.3">C156</text>
<text x="277.4" y="92.1">224</text>
<text x="101.4" y="104.5">C157</text>
<text x="101.4" y="106.3">10uF</text>
<text x="115.6" y="104.5">C158</text>
<text x="115.6" y="106.3">224</text>
<text x="126.3" y="104.5">C163</text>
<text x="126.3" y="106.3">10uF</text>
<text x="140.5" y="104.5">C164</text>
<text x="140.5" y="106.3">224</text>
<text x="257.8" y="106.3">C165</text>
<text x="273.9" y="104.5">C191</text>
<text x="273.9" y="106.3">105</text>
<text x="282.7" y="104.5">C192</text>
<text x="282.7" y="106.3">NC/10uF</text>
<text x="211.6" y="108.1">C194</text>
<text x="211.6" y="109.9">105</text>
<text x="233" y="108.1">C166</text>
<text x="233" y="109.9">224</text>
<text x="257.8" y="108.1">224</text>
<text x="39.2" y="140.1">C193</text>
<text x="39.2" y="141.9">105</text>
<text x="48" y="140.1">C168</text>
<text x="48" y="141.9">105</text>
<text x="71.2" y="140.1">C169</text>
<text x="71.2" y="141.9">224</text>
<text x="104.9" y="140.1">C170</text>
<text x="104.9" y="141.9">10uF</text>
<text x="122.7" y="141.9">C171</text>
<text x="122.7" y="143.7">224</text>
<text x="225.8" y="145.4">C172</text>
<text x="225.8" y="147.2">105</text>
<text x="58.7" y="160.5">D101</text>
<text x="51.6" y="165">C177</text>
<text x="51.6" y="166.8">224</text>
<text x="58.7" y="167.8">IN5819</text>
<text x="67.6" y="166.8">C176</text>
<text x="67.6" y="168.6">224</text>
<text x="40.2" y="189.9">R112</text>
<text x="66.9" y="189.9">R113</text>
<text x="90" y="189.9">R114</text>
<text x="113.1" y="191.7">R115</text>
<text x="40.2" y="192">2K2</text>
<text x="66.9" y="192">2K2</text>
<text x="90" y="192">2K2</text>
<text x="113.1" y="193.8">2K2</text>
</g>
<g font-size="1.6" fill="#f00">
<text x="4" y="38">4</text>
<text x="7.7" y="38">OSC24MI</text>
<text x="71.5" y="38">4</text>
<text x="78.8" y="38">CLK32K-IN</text>
<text x="2.2" y="50.5">4</text>
<text x="5.9" y="50.5">OSC24MO</text>
<text x="69.7" y="50.5">4</text>
<text x="75.2" y="50.5">CLK32K-OUT</text>
<text x="10.5" y="67.9">4,17</text>
<text x="14.8" y="67.9">LRADC0</text>
<text x="32.4" y="68.1">4,6,19</text>
<text x="38.1" y="68.1">RESET#</text>
<text x="39.5" y="71.5">RESET</text>
<text x="50.2" y="70.8">RESET</text>
<text x="59.1" y="67.2">RESET</text>
<text x="71.5" y="67.9">4 VRP</text>
<text x="94.6" y="67.9">4 VRA2</text>
<text x="121.3" y="67.9">4 VRA1</text>
<text x="158.6" y="67.2">HPVCCIN</text>
<text x="114.2" y="89.3">4</text>
<text x="125" y="89.3">MICM</text>
<text x="55.5" y="134.8">ULVDD</text>
<text x="32.4" y="204.1">TWI1-SDA</text>
<text x="32.4" y="206.2">4</text>
<text x="59.1" y="204.1">TWI1-SCK</text>
<text x="59.1" y="206.2">4</text>
<text x="82.2" y="204.1">TP_TWI2-SDA</text>
<text x="82.2" y="206.2">4</text>
<text x="105.3" y="204.1">TP_TWI2-SCK</text>
<text x="105.3" y="206.2">4</text>
</g>
<text font-size="1.6" fill="#008000" x="58.7" y="170">SOD-123</text>
</svg>
